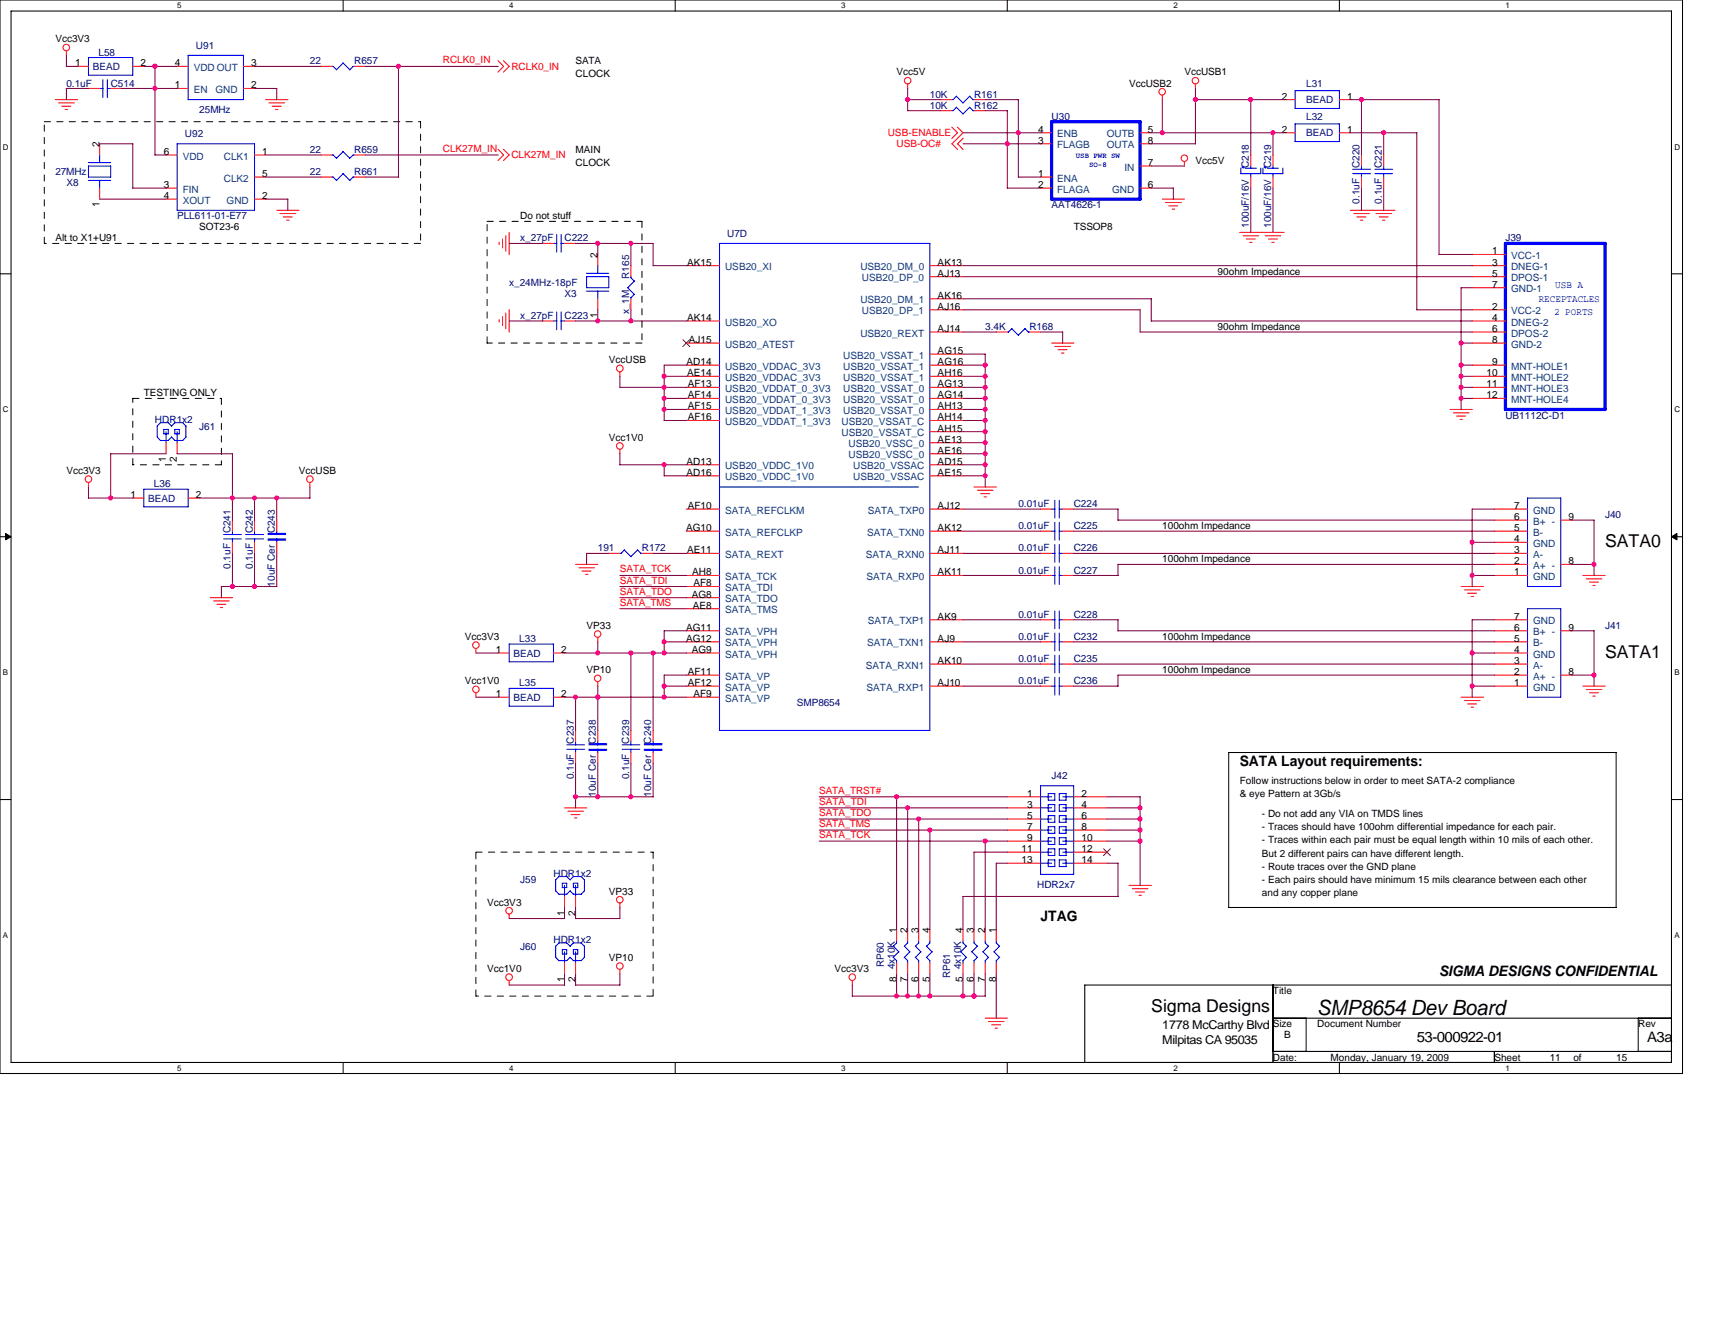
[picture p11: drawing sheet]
<svg xmlns="http://www.w3.org/2000/svg" width="279mm" height="216mm" viewBox="0 0 279 216" stroke-linecap="round" stroke-linejoin="round" font-family="sans-serif">
<path d="M0 0h274.1v174.9h-274.1zM1.8 1.8h270.5v171.3h-270.5z" fill="none" stroke="#000" stroke-width=".17"/>
<g fill="#fff">
<path d="M28.9 .2h.7v1.4h-.7z"/>
<path d="M28.9 173.3h.7v1.5h-.7z"/>
</g>
<path d="M55.9 0v1.8M55.9 173.1v1.8" fill="none" stroke="#000" stroke-width=".17"/>
<g fill="#fff">
<path d="M83 .2h.7v1.4h-.7z"/>
<path d="M83 173.3h.7v1.5h-.7z"/>
</g>
<path d="M110 0v1.8M110 173.1v1.8" fill="none" stroke="#000" stroke-width=".17"/>
<g fill="#fff">
<path d="M137.1 .2h.7v1.4h-.7z"/>
<path d="M137.1 173.3h.7v1.5h-.7z"/>
</g>
<path d="M164.1 0v1.8M164.1 173.1v1.8" fill="none" stroke="#000" stroke-width=".17"/>
<g fill="#fff">
<path d="M191.2 .2h.7v1.4h-.7z"/>
<path d="M191.2 173.3h.7v1.5h-.7z"/>
</g>
<path d="M218.2 0v1.8M218.2 173.1v1.8" fill="none" stroke="#000" stroke-width=".17"/>
<g fill="#fff">
<path d="M245.3 .2h.7v1.4h-.7z"/>
<path d="M245.3 173.3h.7v1.5h-.7z"/>
<path d="M.5 23.2h.9v1.4h-.9z"/>
<path d="M272.8 23.2h.9v1.4h-.9z"/>
<path d="M.5 66h.9v1.5h-.9z"/>
<path d="M272.8 66h.9v1.5h-.9z"/>
</g>
<path d="M0 44.6h1.8M272.3 44.6h1.8" fill="none" stroke="#000" stroke-width=".17"/>
<g fill="#fff">
<path d="M.5 108.9h.8v1.4h-.8z"/>
<path d="M272.8 108.9h.8v1.4h-.8z"/>
</g>
<path d="M0 87.5h1.8M272.3 87.5h1.8" fill="none" stroke="#000" stroke-width=".17"/>
<path d="M.9 86.9l.9 .6-.9 .5zM272.3 87.5l.9-.6v1.1z" fill="#000" stroke="#000" stroke-width=".16"/>
<g fill="#fff">
<path d="M.5 151.7h.8v1.4h-.8z"/>
<path d="M272.8 151.7h.8v1.4h-.8z"/>
</g>
<path d="M0 130.3h1.8M200.2 122.6h63.1v25.3h-63.1zM272.3 130.3h1.8M176.7 160.5h95.6v12.6h-95.6zM207.4 171.3h64.9M207.4 160.5v12.6M207.4 165.9h64.9M212.8 165.9v5.4M243.5 171.3v1.8M266.9 165.9v5.4" fill="none" stroke="#000" stroke-width=".17"/>
<g fill="none" stroke="#000" stroke-width=".16" stroke-dasharray="1 1 1 1 1 1 1 1">
<path d="M7.2 19.8h61.3M68.5 19.8v19.9M7.2 39.7v-19.9M68.5 39.7h-61.3M79.4 36.1h25.2M104.6 36.1v19.8M79.4 55.9v-19.8M104.6 55.9h-25.2M21.6 64.9h14.5M21.6 75.7v-10.8M36.1 64.9v10.8M36.1 75.7h-14.5"/>
<path d="M77.5 138.9h28.9M106.4 138.9v23.4M77.5 162.3v-23.4M106.4 162.3h-28.9"/>
</g>
<g fill="none" stroke="#f00" stroke-width=".17">
<path d="M9 16.2h3.6M9.5 16.8h2.6M10.1 17.3h1.4M10.6 17.8h.4M10.8 8.3v.7M12.6 10.8h1.8M14.4 14.4h1.8M18 14.4h1.8M21.6 10.8h1.8M28.9 10.8h1.7M28.9 14.4h1.7M39.7 10.8h1.8"/>
<path d="M39.7 14.4h1.8M43.3 16.2h3.6M43.8 16.8h2.6M44.3 17.3h1.5M44.9 17.8h.4M52.3 10.8h1.8M57.7 10.8h1.8M81.1 9.9l.9 .9-.9 .9M82 9.9l1 .9-1 .9M147.9 13.7v.7M153.3 16.2h1.8M153.3 18h1.8"/>
<path d="M158.7 16.2h1.8M158.7 18h1.8M189.4 15.5v.8M194.8 13.7v.7M209.2 16.2h1.8M218.2 16.2h1.8M16.2 23.4v1.9M16.2 30.6v1.8M27.1 32.4h1.8M27.1 30.6h1.8M27.1 25.3h1.8M41.5 32.4h1.8"/>
<path d="M41.5 25.3h1.8M41.5 28.9h1.8M45.1 34.3h3.6M45.6 34.8h2.6M46.1 35.3h1.5M46.7 35.9h.4M52.3 25.3h1.8M52.3 28.9h1.8M57.7 25.3h1.8M57.7 28.9h1.8M81.1 24.3l.9 1-.9 .9M81.3 39.5v.4"/>
<path d="M81.9 38.9v1.5M82 24.3l1 1-1 .9M82.4 38.4v2.5M83 37.8v3.7M88.4 39.7h1.8M92 39.7h1.8M155.1 20.7l.9 .9-.9 1M156 20.7l.9 .9-.9 1M156 22.5l-.9 .9 .9 1M156.9 22.5l-.9 .9 .9 1M169.5 30.6h1.8M169.5 28.9h1.8"/>
<path d="M169.5 21.6h1.8M169.5 23.4h1.8M185.7 30.6h1.9M185.7 21.6h1.9M185.7 23.4h1.9M185.7 27.1h1.9M189.4 32.4h3.6M189.9 33h2.5M190.4 33.5h1.5M191 34.1h.4M193 26.3v.8M202 37.9h7.2"/>
<path d="M202.5 38.4h2.6M203 38.9h1.5M203.6 39.5h.4M203.8 25.3v1.8M203.8 28.9v1.7M206.1 38.4h2.6M206.7 38.9h1.4M207.2 39.5h.4M207.4 25.3v1.8M207.4 28.9v1.7M209.2 21.6h1.8M218.2 21.6h1.8"/>
<path d="M220 34.3h7.2M220.6 34.8h2.5M221.1 35.3h1.4M221.6 35.9h.4M221.8 25.3v1.8M221.8 28.9v1.7M224.2 34.8h2.5M224.7 35.3h1.4M225.2 35.9h.4M225.4 25.3v1.8M225.4 28.9v1.7M81.3 52.1v.4"/>
<path d="M81.9 51.6v1.4M82.4 51v2.6M83 50.5v3.6M88.4 52.3h1.8M92 52.3h1.8M97.4 41.5v1.8M97.4 48.7v1.8M102.8 43.3v1.8M102.8 48.7v1.8M111.8 55.9h5.4M111.8 52.3h5.4M111.8 59.5h5.4"/>
<path d="M111.8 43.3h5.4M151.5 59.5h5.4M151.5 43.3h5.4M151.5 45.1h5.4M151.5 50.5h5.4M151.5 54.1h5.4M151.5 48.7h5.4M151.5 57.7h5.4M162.3 54.1h1.8M167.7 54.1h1.8M171.3 55.9h3.6M171.9 56.5h2.5"/>
<path d="M172.4 57h1.4M172.9 57.5h.4M239.8 55.9h5.5M239.8 52.3h5.5M239.8 59.5h5.5M239.8 41.5h5.5M239.8 43.3h5.5M239.8 45.1h5.5M239.8 46.9h5.5M239.8 50.5h5.5M239.8 54.1h5.5M14.4 78.6v.8"/>
<path d="M27.1 72.1v1.8M28.9 72.1v1.8M50.5 78.6v.8M101 60.6v.7M101 73.2v.8M111.8 66.7h5.4M111.8 61.3h5.4M111.8 63.1h5.4M111.8 64.9h5.4M111.8 75.7h5.4M111.8 68.5h5.4M111.8 77.5h5.4"/>
<path d="M151.5 66.7h5.4M151.5 61.3h5.4M151.5 63.1h5.4M151.5 64.9h5.4M151.5 75.7h5.4M151.5 68.5h5.4M151.5 72.1h5.4M151.5 77.5h5.4M151.5 70.3h5.4M151.5 73.9h5.4M158.7 79.4h3.6M159.2 79.9h2.6"/>
<path d="M236.2 66.7h3.7M236.8 67.3h2.5M237.3 67.8h1.5M237.9 68.3h.4M239.8 61.3h5.5M239.8 63.1h5.5M239.8 64.9h5.5M21.6 81.2h1.8M30.6 81.2h1.8M34.3 97.4h3.6M34.8 97.9h2.5M35.3 98.5h1.5"/>
<path d="M35.9 99h.4M37.9 84.8v1.8M37.9 88.4v1.8M41.5 84.8v1.8M41.5 88.4v1.8M45.1 84.8v1.8M45.1 88.4v1.8M93.8 92h3.6M94.3 92.5h2.6M94.8 93h1.5M95.4 93.6h.4M99.2 90.2h1.8"/>
<path d="M104.6 90.2h1.8M111.8 95.6h5.4M111.8 93.8h5.4M111.8 97.4h5.4M111.8 90.2h5.4M111.8 86.6h5.4M111.8 83h5.4M111.8 99.2h5.4M151.5 93.8h5.4M151.5 90.2h5.4M151.5 86.6h5.4M151.5 83h5.4"/>
<path d="M159.8 80.4h1.4M160.3 81h.4M169.5 93.8h1.8M169.5 90.2h1.8M169.5 86.6h1.8M169.5 83h1.8M173.1 93.8h1.8M173.1 90.2h1.8M173.1 86.6h1.8M173.1 83h1.8M238 95.6h3.7M238.6 96.1h2.5"/>
<path d="M239.1 96.7h1.5M239.7 97.2h.4M243.5 93.8h5.4M243.5 92h5.4M243.5 90.2h5.4M243.5 88.4h5.4M243.5 86.6h5.4M243.5 84.8h5.4M243.5 83h5.4M254.3 92h1.8M254.3 84.8h1.8M257.9 93.8h3.6"/>
<path d="M258.4 94.3h2.6M259 94.8h1.4M259.5 95.4h.4M77.5 105.7v.7M77.5 112.9v.7M81.2 113.6h1.8M81.2 106.4h1.8M90.2 113.6h1.8M90.2 106.4h1.8M93.8 119v1.8M97.4 103.9v.7M97.4 111.1v.7"/>
<path d="M97.4 119v1.8M102.8 119v1.8M106.4 119v1.8M111.8 113.6h5.4M111.8 111.8h5.4M111.8 106.4h5.4M111.8 110h5.4M111.8 104.6h5.4M111.8 102.8h5.4M151.5 111.8h5.4M151.5 108.2h5.4M151.5 104.6h5.4"/>
<path d="M151.5 101h5.4M169.5 111.8h1.8M169.5 108.2h1.8M169.5 104.6h1.8M169.5 101h1.8M173.1 111.8h1.8M173.1 108.2h1.8M173.1 104.6h1.8M173.1 101h1.8M238 113.6h3.7M238.6 114.2h2.5M239.1 114.7h1.5"/>
<path d="M239.7 115.2h.4M243.5 111.8h5.4M243.5 106.4h5.4M243.5 110h5.4M243.5 108.2h5.4M243.5 104.6h5.4M243.5 102.8h5.4M243.5 101h5.4M254.3 110h1.8M254.3 102.8h1.8M257.9 111.8h3.6M258.4 112.4h2.6"/>
<path d="M259 112.9h1.4M259.5 113.4h.4M92 131.6h3.6M92.5 132.2h2.6M93 132.7h1.5M93.6 133.3h.4M93.8 122.6v1.8M97.4 122.6v1.8M102.8 122.6v1.8M106.4 122.6v1.8M164.1 131.6h5.4M164.1 129.8h5.4"/>
<path d="M164.1 133.5h5.4M164.1 135.3h5.4M164.1 137.1h5.4M164.1 138.9h5.4M174.9 131.6h5.4M174.9 129.8h5.4M174.9 133.5h5.4M174.9 135.3h5.4M174.9 137.1h5.4M174.9 138.9h5.4M83 148.9v.8M83 159.8v.7"/>
<path d="M92 146.1v1.8M92 156.9v1.8M93.8 146.1v1.8M93.8 156.9v1.8M101 147.2v.7M101 158v.7M138.9 159.8v.7M146.1 151.5v1.8M146.1 156.9v1.8M147.9 151.5v1.8M147.9 156.9v1.8M149.7 151.5v1.8"/>
<path d="M149.7 156.9v1.8M151.5 151.5v1.8M151.5 156.9v1.8M156.9 151.5v1.8M156.9 156.9v1.8M158.7 151.5v1.8M158.7 156.9v1.8M160.5 151.5v1.8M160.5 156.9v1.8M162.3 151.5v1.8M162.3 156.9v1.8M164.1 140.7h5.4"/>
<path d="M174.9 140.7h5.4M183.9 144.3h3.7M184.5 144.8h2.5M185 145.4h1.5M185.6 145.9h.3M160.5 165.9h3.6M161 166.5h2.6M161.6 167h1.4M162.1 167.5h.4"/>
<circle cx="10.8" cy="7.7" r=".54"/>
<circle cx="147.9" cy="13.1" r=".53"/>
<circle cx="189.3" cy="15" r=".53"/>
<circle cx="194.8" cy="13.1" r=".53"/>
<circle cx="193" cy="25.8" r=".53"/>
<circle cx="14.4" cy="78.1" r=".53"/>
<circle cx="50.5" cy="78.1" r=".53"/>
<circle cx="101" cy="60" r=".54"/>
<circle cx="101" cy="72.7" r=".54"/>
<circle cx="77.5" cy="105.1" r=".53"/>
<circle cx="77.5" cy="112.3" r=".53"/>
<circle cx="97.4" cy="103.3" r=".53"/>
<circle cx="97.4" cy="110.5" r=".53"/>
<circle cx="82.9" cy="159.2" r=".54"/>
<circle cx="82.9" cy="148.4" r=".54"/>
<circle cx="101" cy="146.6" r=".54"/>
<circle cx="101" cy="157.4" r=".54"/>
<circle cx="138.8" cy="159.2" r=".53"/>
</g>
<g fill="none" stroke="#00f" stroke-width=".17">
<path d="M14.4 9.4h7.2v2.9h-7.2zM16.2 14.4h.6M16.8 13v2.9M17.5 14.4h.5M17.5 13v2.9M30.6 9h9.1v7.2h-9.1zM54.1 10.8h.2M54.3 10.8l.5 .6M55.9 10.2l1.1 1.2M55.9 10.3l-1.1 1.1M57.5 10.8h.2M57.5 10.8l-.5 .6"/>
<path d="M155.1 18h.2M155.1 16.2h.2M155.8 17.5l1.1 1.1M155.8 15.7l1.1 1.1M155.8 17.5l-.5 .5M155.8 15.7l-.5 .5M158 17.5l.5 .6M158 15.7l.5 .6M158 17.5l-1.1 1.1M158 15.7l-1.1 1.1M158.5 18h.2M158.5 16.2h.2"/>
<path d="M211 14.8h7.2v2.9h-7.2zM14.4 26.5h3.6M14.4 29.4h3.6M14.4 27.1h3.6v1.8h-3.6zM16.2 25.2v1.3M16.2 29.4v1.2M28.9 23.4h12.6v10.9h-12.6zM54.1 28.9h.2M54.1 25.3h.2M54.3 25.2l.5 .6M54.3 28.8l.5 .6M55.9 24.7l1.1 1.1"/>
<path d="M55.9 28.3l1.1 1.1 .5-.5M55.9 24.7l-1.1 1.1M55.9 28.3l-1.1 1.1M57.5 28.9h.2M57.5 25.3h.2M57.5 25.3l-.5 .5M90.2 39.7h.5M90.7 38.2v2.9M91.4 39.7h.6M91.4 38.2v2.9M117.2 39.7h34.3v79.3h-34.3zM202.2 27.4v.9"/>
<path d="M202.3 27.2h.4M202.5 27.1v.3M202.9 27.4h1.8M203.8 27.1v.3M203.8 28.3v.6M205.4 27.4v.9h-3.3M205.8 27.4v.9M205.9 27.2h.4M206.1 27.1v.3M206.5 27.4h1.8M207.4 27.1v.3M207.4 28.3v.6"/>
<path d="M209 27.4v.9h-3.3M211 20.2h7.2v2.9h-7.2zM220.4 27.6h2.9M220.4 28.3h2.9M221.8 27.1v.5M221.8 28.3v.6M224 27.6h2.9M224 28.3h2.9M225.4 27.1v.5M225.4 28.3v.6M90.2 52.3h.5M90.7 50.8v2.9"/>
<path d="M91.4 52.3h.6M91.4 50.8v2.9M95.5 44.5h3.7M95.5 47.4h3.7M95.6 45.1h3.6v1.8h-3.6zM97.4 43.3v1.2M97.4 47.4v1.3M102.2 46.9l1.1 1.1M102.8 45.2l.5 .6M102.8 45.1v.2M103.4 47.9l-.6 .6v.2M103.4 45.8l-1.1 1.1"/>
<path d="M164.8 53.6l1.1 1.1M164.8 53.5l-.5 .6h-.2M167 53.6l.6 .5M167 53.5l-1.1 1.1M167.5 54.1h.2M23.4 79.7h7.2v2.9h-7.2zM25.6 69.4v1.8l.6 .6M26.1 71.8h1.3M26.7 70h.7v.7h-.7zM27.1 70.3v1.9M27.4 68.9l.6 .5M27.4 68.9h-1.3l-.5 .5"/>
<path d="M27.9 71.2l.6 .6M27.9 69.4l.6-.5h1.3l.5 .5M28 71.2l-.6 .6M28.5 70h.7v.7h-.7zM28.9 70.3v1.9M30.3 69.4v1.8M30.3 71.2l-.5 .6h-1.3M117.2 79.4h32.5M36.4 87.1h2.9M36.4 87.8h2.9M37.9 86.6v.5M37.9 87.8v.6"/>
<path d="M40 87.1h2.9M40 87.8h2.9M41.5 86.6v.5M41.5 87.8v.6M43.6 87.1h2.9M43.6 87.8h2.9M43.6 88h2.9M43.6 86.9h2.9M45.1 86.6v.5M45.1 87.8v.6M101 90.2h.2M101.7 89.6l-.5 .6"/>
<path d="M103.9 89.6l.5 .6h.2M103.9 89.6l-1.1 1.1-1.1-1.1M171.3 83h.6M171.3 86.6h.6M171.3 90.2h.6M171.3 93.8h.6M171.9 81.5v2.9M171.9 85.1v2.9M171.9 88.7v2.9M171.9 92.3v2.9M171.9 99.5v2.9M172.6 83h.5"/>
<path d="M172.6 86.6h.5M172.6 90.2h.5M172.6 93.8h.5M172.6 81.5v2.9M172.6 85.1v2.9M172.6 88.7v2.9M172.6 92.3v2.9M172.6 99.5v2.9M248.9 81.2h5.4v14.4h-5.4zM248.9 99.2h5.4v14.4h-5.4zM83 112.2h7.2v2.9h-7.2zM83 104.9h7.2v2.9h-7.2z"/>
<path d="M171.3 104.6h.6M171.3 111.8h.6M171.3 101h.6M171.3 108.2h.6M171.9 103.1v3M171.9 106.8v2.9M171.9 110.4v2.9M172.6 104.6h.5M172.6 111.8h.5M172.6 101h.5M172.6 108.2h.5M172.6 103.1v3"/>
<path d="M172.6 106.8v2.9M172.6 110.4v2.9M92.3 121.4h2.9M92.3 122.1h2.9M93.8 120.8v.6M93.8 122.1v.5M95.9 121.4h2.9M95.9 122.1h2.9M95.9 122.3h2.9M95.9 121.2h2.9M97.4 120.8v.6M97.4 122.1v.5"/>
<path d="M101.3 121.4h2.9M101.3 122.1h2.9M102.8 120.8v.6M102.8 122.1v.5M104.9 121.4h3M104.9 122.1h3M104.9 122.3h3M104.9 121.2h3M106.4 120.8v.6M106.4 122.1v.5M169.5 129.8h1.8M169.5 131.6h1.8"/>
<path d="M169.5 133.5h1.8M169.5 135.3h1.8M169.5 137.1h1.8M169.5 138.9h1.8M169.5 128h5.4v14.5h-5.4zM170.8 129.3h1.1v1.1h-1.1zM170.8 131.1h1.1v1.1h-1.1zM170.8 132.9h1.1v1.1h-1.1zM170.8 134.7h1.1v1.1h-1.1zM170.8 136.5h1.1v1.1h-1.1zM170.8 138.3h1.1v1.1h-1.1zM172.6 129.3h1.1v1.1h-1.1z"/>
<path d="M172.6 131.1h1.1v1.1h-1.1zM172.6 132.9h1.1v1.1h-1.1zM172.6 134.7h1.1v1.1h-1.1zM172.6 136.5h1.1v1.1h-1.1zM172.6 138.3h1.1v1.1h-1.1zM173.1 129.8h1.8M173.1 131.6h1.8M173.1 133.5h1.8M173.1 135.3h1.8M173.1 137.1h1.8M173.1 138.9h1.8M90.5 143.3v1.9l.6 .5h1.2l.6-.6"/>
<path d="M91.1 142.8h1.2l.6 .6M91.1 142.8l-.6 .6M91.6 143.9h.7v.7h-.7zM91.6 154.7h.7v.7h-.7zM92 144.3v1.8M92 155.1v1.8M92.9 145.2l.5 .5M92.9 156l.5 .5M92.9 154.2l-.5-.6h-1.3l-.6 .6v1.8l.6 .5M92.9 156l-.6 .5h-1.2M93.4 143.9h.7v.7h-.7zM93.4 154.7h.7v.7h-.7z"/>
<path d="M93.4 142.8h1.3l.5 .6M93.4 153.6h1.3l.5 .6M93.4 142.8l-.5 .6M93.4 153.6l-.5 .6M93.8 144.3v1.8M93.8 155.1v1.8M95.2 143.3v1.8l-.5 .6h-1.3M95.2 154.2v1.8l-.5 .5h-1.3M145.5 156l.6 .5v.4M145.5 154.2l1 .9M146.1 153.3v.4M146.1 153.6l-.6 .6"/>
<path d="M146.4 155.1l-.9 .9M147.3 156l.6 .5v.4M147.3 154.2l1 .9M147.9 153.6l-.6 .6M147.9 153.3v.4M148.2 155.1l-.9 .9M149.1 156l.6 .5v.4M149.1 154.2l1 .9-1 .9M149.7 153.3v.4M149.7 153.6l-.6 .6M150.9 156l.6 .5v.4M150.9 154.2l1 .9"/>
<path d="M151.5 153.3v.4M151.5 153.6l-.6 .6M151.8 155.1l-.9 .9M156.9 153.3v.4M156.9 153.6l.6 .6M157.4 154.2l-.9 .9 1 .9M157.5 156l-.6 .5v.4M158.7 153.3v.4M158.7 153.6l.6 .6M159.2 154.2l-.9 .9 1 .9M159.3 156l-.6 .5v.4M160.5 153.6l.6 .6"/>
<path d="M160.5 153.3v.4M161 154.2l-.9 .9 1 .9M161.1 156l-.6 .5v.4M162.3 153.3v.4M162.3 153.6l.6 .6M162.8 154.2l-.9 .9 1 .9M162.9 156l-.6 .5v.4M169.5 140.7h1.8M170.8 140.1h1.1v1.1h-1.1zM172.6 140.1h1.1v1.1h-1.1zM173.1 140.7h1.8"/>
</g>
<path d="M171.3 19.8h14.4v12.6h-14.4zM245.3 39.7h16.2v27h-16.2z" fill="none" stroke="#00f" stroke-width=".53"/>
<path d="M111.3 55.4l1.1 1.1M112.4 55.4l-1.2 1.1M179.8 138.3l1.1 1.1M180.9 138.3l-1.1 1.1" fill="none" stroke="#804000" stroke-width=".16"/>
<g fill="none" stroke="#800040" stroke-width=".17">
<path d="M10.8 14.4h3.6M10.8 9v1.8h1.8M10.8 14.4v1.9M19.8 14.4h9.1M23.4 10.8h5.5M25.3 10.8v14.5M41.5 14.4h3.6v1.9M41.5 10.8h10.8M59.5 10.8h21.7M64.9 10.8v18.1M147.9 16.2h5.4M147.9 14.4v3.7l5.4-.1"/>
<path d="M160.5 16.2h5.4M160.5 18h3.6M164.1 18v12.7l5.4-.1M165.9 16.2v12.7M189.4 16.2v5.5M194.8 14.4v9.1M194.8 16.2h14.4M203.8 16.2v9.1M220 16.2h14.5M221.8 16.2v9.1M234.4 16.2v25.3M16.2 23.4h5.5"/>
<path d="M16.2 32.4h10.9M21.6 23.4v7.2h5.5M25.3 25.3h1.8M43.3 28.9h9M43.3 32.4h3.6M43.3 25.3h9M46.9 32.4v1.9M59.5 28.9h5.4M59.5 25.3h21.7M83 39.7h5.4M93.8 39.7h12.6v3.6h5.4M97.4 39.7v1.8"/>
<path d="M102.8 39.7v3.6M156.9 21.6h12.6M156.9 23.4h12.6M165.9 28.9h3.6M187.6 21.6h21.6M187.6 27.1h5.4M187.6 30.6h3.6M187.6 23.4h7.2M191.2 30.6v1.9M203.8 30.6v7.3M207.4 21.6v3.7M207.4 30.6v7.3"/>
<path d="M220 21.6h10.8v28.9h9.1M221.8 30.6v3.7M225.4 21.6v3.7M225.4 30.6v3.7M83 52.3h5.4M93.8 52.3h18M97.4 50.5v1.8M102.8 50.5v1.8M111.8 59.5h-3.6v9M156.9 54.1h5.4M156.9 59.5h3.6M156.9 50.5h28.9"/>
<path d="M156.9 57.7h3.6v21.7M156.9 43.3h83M156.9 48.7h30.7M156.9 45.1h83M169.5 54.1h3.6v1.8M185.7 54.1h54.2M185.7 50.5v3.6M187.6 52.3h52.3M187.6 48.7v3.6M234.4 41.5h5.5M238 59.5h1.9M238 55.9h1.9"/>
<path d="M239.9 46.9h-1.9v19.8M14.4 79.4v1.8h7.3M27.1 73.9h-9.1v7.3M28.9 73.9h9v10.9M50.5 79.4v1.8M101 61.3v1.8h10.8M101 73.9v1.9M101 75.7h10.8M108.2 64.9h3.6M108.2 75.7v1.9l3.6-.1M108.2 61.3h3.6M108.2 66.7h3.6"/>
<path d="M108.2 68.5h3.6M156.9 64.9h3.6M156.9 63.1h3.6M156.9 61.3h3.6M156.9 66.7h3.6M156.9 70.3h3.6M156.9 68.5h3.6M156.9 72.1h3.6M156.9 73.9h3.6M156.9 77.5h3.6M156.9 75.7h3.6M238 64.9h1.9"/>
<path d="M238 63.1h1.9M238 61.3h1.9M32.4 81.2h18.1M37.9 90.2v5.4M41.5 81.2v3.6M41.5 90.2v5.4M45.1 81.2v3.6M45.1 90.2v5.4M45.1 95.6h-9v1.8M99.2 90.2h-3.6v1.8M101 93.8h10.8M101 99.2h10.8"/>
<path d="M101 97.4h10.8M101 95.6h10.8M106.4 90.2h5.4M156.9 83h12.6M156.9 93.8h12.6M156.9 90.2h12.6M156.9 86.6h12.6M174.9 83h7.3M174.9 93.8h7.3M174.9 90.2h68.6M174.9 86.6h68.6M182.1 83v1.8h61.4"/>
<path d="M239.8 93.8h3.7M239.8 88.4h3.7M243.5 92h-61.4v1.8M243.5 83h-3.7v12.6M256.1 92h3.6M256.1 84.8h3.6M259.7 84.8v9M77.5 106.4h3.7M77.5 113.6h3.7M92 106.4h19.8M92 113.6h19.8M93.8 113.6v5.4"/>
<path d="M97.4 104.6v1.8M97.4 111.8v7.2M102.8 106.4v12.6M106.4 106.4v12.6M108.2 111.8h3.6M108.2 104.6h3.6M111.8 102.8h-3.6v3.6M111.8 110h-3.6v3.6M156.9 101h12.6M156.9 111.8h12.6M156.9 108.2h12.6M156.9 104.6h12.6"/>
<path d="M174.9 101h7.3M174.9 111.8h7.3M174.9 108.2h68.6M174.9 104.6h68.6M182.1 101v1.8h61.4M239.8 111.8h3.7M239.8 106.4h3.7M243.5 110h-61.4v1.8M243.5 101h-3.7v12.6M256.1 102.8h3.6M256.1 110h3.6M259.7 102.8v9"/>
<path d="M93.8 124.4v7.3M97.4 124.4v5.5M102.8 124.4v5.5M106.4 124.4v5.4h-12.6M133.5 137.1h30.6M133.5 133.5h30.6M133.5 129.8h30.6M133.5 131.6h30.6M133.5 135.3h30.6M146.1 129.8v21.7M147.9 131.6v19.9M149.7 133.5v18"/>
<path d="M151.5 135.3v16.2M160.5 137.1v14.4M164.1 138.9h-5.4v12.6M180.3 137.1h5.5M180.3 133.5h5.5M180.3 129.8h5.5M180.3 131.6h5.5M180.3 135.3h5.5M185.7 129.8v14.5M83 149.7h9M92 147.9v1.8M92 158.7v1.8"/>
<path d="M93.8 147.9v1.8h7.2M93.8 158.7v1.8h7.2M101 147.9v1.8M101 158.7v1.8M146.1 158.7v3.6M147.9 158.7v3.6M149.7 158.7v3.6M151.5 158.7v3.6M156.9 158.7v3.6M158.7 158.7v3.6M160.5 158.7v3.6M162.3 158.7v7.2"/>
<path d="M164.1 140.7h-1.8v10.8M180.3 140.7h1.9M182.1 140.7v5.4M182.2 146.1h-25.3v5.4M83 160.5h9M138.9 162.3h21.6M138.9 160.5v1.8"/>
</g>
<g fill="#f0f" stroke="#f0f" stroke-width=".17">
<circle cx="239.8" cy="111.8" r=".35"/>
<circle cx="160.5" cy="59.5" r=".35"/>
<circle cx="160.5" cy="61.3" r=".35"/>
<circle cx="165.9" cy="21.6" r=".35"/>
<circle cx="147.9" cy="16.2" r=".35"/>
<circle cx="207.4" cy="21.6" r=".35"/>
<circle cx="164.1" cy="23.4" r=".35"/>
<circle cx="225.4" cy="21.6" r=".35"/>
<circle cx="189.3" cy="21.6" r=".35"/>
<circle cx="221.8" cy="16.2" r=".35"/>
<circle cx="194.7" cy="16.2" r=".35"/>
<circle cx="203.8" cy="16.2" r=".35"/>
<circle cx="160.5" cy="137" r=".35"/>
<circle cx="149.7" cy="133.4" r=".35"/>
<circle cx="156.9" cy="162.3" r=".35"/>
<circle cx="158.7" cy="162.3" r=".35"/>
<circle cx="185.7" cy="133.4" r=".35"/>
<circle cx="185.7" cy="135.2" r=".35"/>
<circle cx="151.5" cy="162.3" r=".35"/>
<circle cx="185.7" cy="137" r=".35"/>
<circle cx="147.9" cy="162.3" r=".35"/>
<circle cx="147.9" cy="131.6" r=".35"/>
<circle cx="151.5" cy="135.2" r=".35"/>
<circle cx="146.1" cy="162.3" r=".35"/>
<circle cx="146.1" cy="129.8" r=".35"/>
<circle cx="149.7" cy="162.3" r=".35"/>
<circle cx="238" cy="63.1" r=".35"/>
<circle cx="239.8" cy="88.4" r=".35"/>
<circle cx="97.4" cy="52.3" r=".35"/>
<circle cx="102.8" cy="52.3" r=".35"/>
<circle cx="108.2" cy="64.9" r=".35"/>
<circle cx="160.5" cy="70.3" r=".35"/>
<circle cx="238" cy="55.9" r=".35"/>
<circle cx="238" cy="64.9" r=".35"/>
<circle cx="185.7" cy="131.6" r=".35"/>
<circle cx="238" cy="61.3" r=".35"/>
<circle cx="108.2" cy="63.1" r=".35"/>
<circle cx="259.7" cy="92" r=".35"/>
<circle cx="239.8" cy="93.8" r=".35"/>
<circle cx="239.8" cy="106.4" r=".35"/>
<circle cx="97.4" cy="39.7" r=".35"/>
<circle cx="102.8" cy="39.7" r=".35"/>
<circle cx="259.7" cy="110" r=".35"/>
<circle cx="160.5" cy="72.1" r=".35"/>
<circle cx="160.5" cy="63.1" r=".35"/>
<circle cx="160.5" cy="68.5" r=".35"/>
<circle cx="108.2" cy="61.3" r=".35"/>
<circle cx="160.5" cy="64.9" r=".35"/>
<circle cx="160.5" cy="66.7" r=".35"/>
<circle cx="238" cy="59.5" r=".35"/>
<circle cx="160.5" cy="77.5" r=".35"/>
<circle cx="160.5" cy="75.7" r=".35"/>
<circle cx="160.5" cy="73.9" r=".35"/>
<circle cx="102.8" cy="106.4" r=".35"/>
<circle cx="97.4" cy="113.6" r=".35"/>
<circle cx="102.8" cy="129.8" r=".35"/>
<circle cx="108.2" cy="104.6" r=".35"/>
<circle cx="93.8" cy="129.8" r=".35"/>
<circle cx="97.4" cy="129.8" r=".35"/>
<circle cx="93.8" cy="113.6" r=".35"/>
<circle cx="108.2" cy="111.8" r=".35"/>
<circle cx="106.4" cy="106.4" r=".35"/>
<circle cx="108.2" cy="106.4" r=".35"/>
<circle cx="97.4" cy="106.4" r=".35"/>
<circle cx="108.2" cy="113.6" r=".35"/>
<circle cx="108.2" cy="75.7" r=".35"/>
<circle cx="108.2" cy="66.7" r=".35"/>
<circle cx="41.5" cy="81.1" r=".35"/>
<circle cx="45.1" cy="81.1" r=".35"/>
<circle cx="18" cy="81.1" r=".35"/>
<circle cx="37.9" cy="95.6" r=".35"/>
<circle cx="41.5" cy="95.6" r=".35"/>
<circle cx="37.9" cy="81.1" r=".35"/>
<circle cx="25.2" cy="10.8" r=".35"/>
<circle cx="64.9" cy="10.8" r=".35"/>
<circle cx="25.2" cy="14.4" r=".35"/>
</g>
<text font-size="3.4" x="214.6" y="165.4">SMP8654 Dev Board</text>
<g font-size="2.9">
<text x="261.5" y="89.1">SATA0</text>
<text x="261.5" y="107.2">SATA1</text>
<text x="187.6" y="164.9">Sigma Designs</text>
</g>
<g font-size="2.3">
<text x="202" y="124.8">SATA Layout requirements:</text>
<text x="169.5" y="150.1">JTAG</text>
<text x="234.4" y="159">SIGMA DESIGNS CONFIDENTIAL</text>
<text x="230.8" y="169.8">53-000922-01</text>
<text x="268.3" y="169.8">A3a</text>
</g>
<g font-size="2">
<text x="189.4" y="167.7">1778 McCarthy Blvd</text>
<text x="189.4" y="170.2">Milpitas CA 95035</text>
</g>
<g font-size="1.6">
<text x="9" y="6.9">Vcc3V3</text>
<text x="12.2" y="10.8">1</text>
<text x="22.9" y="10.8">2</text>
<text x="28.5" y="10.8">4</text>
<text x="40.9" y="10.8">3</text>
<text x="93.8" y="10.5">SATA</text>
<text x="28.5" y="14.4">1</text>
<text x="40.9" y="14.4">2</text>
<text x="93.8" y="12.6">CLOCK</text>
<text x="146.1" y="12.3">Vcc5V</text>
<text x="183.9" y="14.1">VccUSB2</text>
<text x="193" y="12.3">VccUSB1</text>
<text x="208.8" y="16.2">2</text>
<text x="219.5" y="16.2">1</text>
<text x="16.2" y="24" transform="rotate(-90 16.2 24)">2</text>
<text x="169.1" y="23.4">3</text>
<text x="169.1" y="21.6">4</text>
<text x="187" y="21.6">5</text>
<text x="187" y="23.4">8</text>
<text x="208.8" y="21.6">2</text>
<text x="219.5" y="21.6">1</text>
<text x="26.7" y="25.2">6</text>
<text x="42.7" y="25.2">1</text>
<text x="42.7" y="28.8">5</text>
<text x="93.8" y="24.9">MAIN</text>
<text x="93.8" y="27.1">CLOCK</text>
<text x="169.1" y="28.8">1</text>
<text x="187" y="27">7</text>
<text x="194.8" y="26.7">Vcc5V</text>
<text x="16.2" y="33.8" transform="rotate(-90 16.2 33.8)">1</text>
<text x="26.7" y="30.6">3</text>
<text x="26.7" y="32.4">4</text>
<text x="42.7" y="32.4">2</text>
<text x="84.8" y="35.8">Do not stuff</text>
<text x="169.1" y="30.6">2</text>
<text x="187" y="30.6">6</text>
<text x="9" y="39.3">Alt to X1+U91</text>
<text x="32.4" y="37.5">SOT23-6</text>
<text x="174.9" y="37.5">TSSOP8</text>
<text x="243.1" y="41.4">1</text>
<text x="97.4" y="42" transform="rotate(-90 97.4 42)">2</text>
<text x="112" y="43.3">AK15</text>
<text x="152.8" y="43.3">AK13</text>
<text x="152.8" y="45.1">AJ13</text>
<text x="198.4" y="44.8">90ohm Impedance</text>
<text x="243.1" y="43.3">3</text>
<text x="243.1" y="45.1">5</text>
<text x="243.1" y="46.9">7</text>
<text x="97.4" y="51.8" transform="rotate(-90 97.4 51.8)">1</text>
<text x="112" y="52.3">AK14</text>
<text x="152.8" y="48.7">AK16</text>
<text x="152.8" y="50.5">AJ16</text>
<text x="198.4" y="53.8">90ohm Impedance</text>
<text x="243.1" y="50.5">2</text>
<text x="243.1" y="52.3">4</text>
<text x="99.2" y="59.2">VccUSB</text>
<text x="111.9" y="59.5">AD14</text>
<text x="112.2" y="55.9">AJ15</text>
<text x="152.8" y="54.1">AJ14</text>
<text x="152.8" y="57.7">AG15</text>
<text x="152.8" y="59.5">AG16</text>
<text x="243.1" y="59.5">9</text>
<text x="243.1" y="54.1">6</text>
<text x="243.1" y="55.9">8</text>
<text x="23.4" y="64.6">TESTING ONLY</text>
<text x="112" y="61.3">AE14</text>
<text x="112.1" y="63.1">AF13</text>
<text x="112.1" y="64.9">AF14</text>
<text x="152.8" y="61.3">AH16</text>
<text x="152.8" y="63.1">AG13</text>
<text x="152.8" y="64.9">AG14</text>
<text x="242.2" y="61.3">10</text>
<text x="242.2" y="63.1">11</text>
<text x="242.2" y="64.9">12</text>
<text x="99.2" y="71.8">Vcc1V0</text>
<text x="112.1" y="66.7">AF15</text>
<text x="112.1" y="68.5">AF16</text>
<text x="152.8" y="66.7">AH13</text>
<text x="152.8" y="68.5">AH14</text>
<text x="152.8" y="70.3">AH15</text>
<text x="10.8" y="77.2">Vcc3V3</text>
<text x="27" y="75.3" transform="rotate(-90 27 75.3)">1</text>
<text x="28.8" y="75.3" transform="rotate(-90 28.8 75.3)">2</text>
<text x="48.7" y="77.2">VccUSB</text>
<text x="111.9" y="75.7">AD13</text>
<text x="111.9" y="77.5">AD16</text>
<text x="152.8" y="75.7">AD15</text>
<text x="152.8" y="72.1">AE13</text>
<text x="152.8" y="77.5">AE15</text>
<text x="152.8" y="73.9">AE16</text>
<text x="21.3" y="81.1">1</text>
<text x="31.9" y="81.1">2</text>
<text x="112.1" y="82.9">AF10</text>
<text x="152.8" y="82.9">AJ12</text>
<text x="246.7" y="82.9">7</text>
<text x="111.8" y="86.5">AG10</text>
<text x="152.8" y="86.5">AK12</text>
<text x="189.4" y="86.2">100ohm Impedance</text>
<text x="246.7" y="88.3">4</text>
<text x="246.7" y="86.5">5</text>
<text x="246.7" y="84.7">6</text>
<text x="255.5" y="84.7">9</text>
<text x="112" y="90.1">AE11</text>
<text x="112.8" y="93.7">AH8</text>
<text x="113" y="95.5">AF8</text>
<text x="152.8" y="90.1">AJ11</text>
<text x="152.8" y="93.7">AK11</text>
<text x="189.4" y="91.7">100ohm Impedance</text>
<text x="246.7" y="93.7">1</text>
<text x="246.7" y="91.9">2</text>
<text x="246.7" y="90.1">3</text>
<text x="255.5" y="91.9">8</text>
<text x="112.7" y="97.4">AG8</text>
<text x="112.9" y="99.2">AE8</text>
<text x="152.8" y="101">AK9</text>
<text x="246.7" y="101">7</text>
<text x="75.7" y="104.3">Vcc3V3</text>
<text x="80.8" y="106.4">1</text>
<text x="91.4" y="106.4">2</text>
<text x="95.6" y="102.5">VP33</text>
<text x="111.8" y="102.8">AG11</text>
<text x="111.8" y="104.6">AG12</text>
<text x="112.7" y="106.4">AG9</text>
<text x="152.8" y="104.6">AJ9</text>
<text x="189.4" y="104.3">100ohm Impedance</text>
<text x="246.7" y="106.4">4</text>
<text x="246.7" y="104.6">5</text>
<text x="246.7" y="102.8">6</text>
<text x="255.5" y="102.8">9</text>
<text x="75.7" y="111.5">Vcc1V0</text>
<text x="80.8" y="113.6">1</text>
<text x="91.4" y="113.6">2</text>
<text x="95.6" y="109.7">VP10</text>
<text x="112.1" y="110">AF11</text>
<text x="112.1" y="111.8">AF12</text>
<text x="113" y="113.6">AF9</text>
<text x="152.8" y="108.2">AK10</text>
<text x="152.8" y="111.8">AJ10</text>
<text x="189.4" y="109.7">100ohm Impedance</text>
<text x="246.7" y="111.8">1</text>
<text x="246.7" y="110">2</text>
<text x="246.7" y="108.2">3</text>
<text x="255.5" y="110">8</text>
<text x="167.3" y="129.8">1</text>
<text x="167.3" y="131.6">3</text>
<text x="176.2" y="129.8">2</text>
<text x="176.2" y="131.6">4</text>
<text x="202" y="127.7">Follow instructions below in order to meet SATA-2 compliance</text>
<text x="202" y="129.8">&amp; eye Pattern at 3Gb/s</text>
<text x="167.3" y="133.4">5</text>
<text x="167.3" y="135.2">7</text>
<text x="167.3" y="137">9</text>
<text x="176.2" y="133.4">6</text>
<text x="176.2" y="135.2">8</text>
<text x="176.2" y="137">10</text>
<text x="205.6" y="133.1">- Do not add any VIA on TMDS lines</text>
<text x="205.6" y="135.3">- Traces should have 100ohm differential impedance for each pair.</text>
<text x="205.6" y="137.4">- Traces within each pair must be equal length within 10 mils of each other.</text>
<text x="166.4" y="138.8">11</text>
<text x="166.4" y="140.6">13</text>
<text x="176.2" y="138.8">12</text>
<text x="176.2" y="140.6">14</text>
<text x="205.6" y="139.6">But 2 different pairs can have different length.</text>
<text x="205.6" y="141.8">- Route traces over the GND plane</text>
<text x="205.6" y="143.9">- Each pairs should have minimum 15 mils clearance between each other</text>
<text x="79.4" y="147.6">Vcc3V3</text>
<text x="91.9" y="149.2" transform="rotate(-90 91.9 149.2)">1</text>
<text x="93.7" y="149.2" transform="rotate(-90 93.7 149.2)">2</text>
<text x="99.2" y="145.8">VP33</text>
<text x="205.6" y="146.1">and any copper plane</text>
<text x="146" y="152" transform="rotate(-90 146 152)">1</text>
<text x="147.8" y="152" transform="rotate(-90 147.8 152)">2</text>
<text x="149.6" y="152" transform="rotate(-90 149.6 152)">3</text>
<text x="151.5" y="152" transform="rotate(-90 151.5 152)">4</text>
<text x="156.9" y="152" transform="rotate(-90 156.9 152)">4</text>
<text x="158.7" y="152" transform="rotate(-90 158.7 152)">3</text>
<text x="160.5" y="152" transform="rotate(-90 160.5 152)">2</text>
<text x="162.3" y="152" transform="rotate(-90 162.3 152)">1</text>
<text x="79.4" y="158.4">Vcc1V0</text>
<text x="91.9" y="160" transform="rotate(-90 91.9 160)">1</text>
<text x="93.7" y="160" transform="rotate(-90 93.7 160)">2</text>
<text x="99.2" y="156.6">VP10</text>
<text x="136" y="158.4">Vcc3V3</text>
<text x="146" y="160" transform="rotate(-90 146 160)">8</text>
<text x="147.8" y="160" transform="rotate(-90 147.8 160)">7</text>
<text x="149.6" y="160" transform="rotate(-90 149.6 160)">6</text>
<text x="151.5" y="160" transform="rotate(-90 151.5 160)">5</text>
<text x="156.9" y="160" transform="rotate(-90 156.9 160)">5</text>
<text x="158.7" y="160" transform="rotate(-90 158.7 160)">6</text>
<text x="160.5" y="160" transform="rotate(-90 160.5 160)">7</text>
<text x="162.3" y="160" transform="rotate(-90 162.3 160)">8</text>
<text x="207.4" y="162">Title</text>
<text x="207.4" y="167.4">Size</text>
<text x="214.6" y="167.4">Document Number</text>
<text x="266.9" y="167.4">Rev</text>
<text x="207.4" y="172.8">Date:</text>
<text x="209.2" y="169.2">B</text>
<text x="216.8" y="172.8">Monday, January 19, 2009</text>
<text x="243.5" y="172.8">Sheet</text>
<text x="252.5" y="172.8">11</text>
<text x="256.3" y="172.8">of</text>
<text x="263.3" y="172.8">15</text>
</g>
<g font-size="1.6" fill="#000080">
<text x="15.1" y="11.4">BEAD</text>
<text x="16" y="9.1">L58</text>
<text x="31.9" y="8">U91</text>
<text x="50.5" y="10.5">22</text>
<text x="57.7" y="10.5">R657</text>
<text x="10.8" y="14.1">0.1uF</text>
<text x="18" y="14.1">C514</text>
<text x="151.5" y="17.7">10K</text>
<text x="151.5" y="15.9">10K</text>
<text x="158.7" y="17.7">R162</text>
<text x="158.7" y="15.9">R161</text>
<text x="212.8" y="14.1">L31</text>
<text x="212.8" y="16.8">BEAD</text>
<text x="30.1" y="22.4">U92</text>
<text x="32.4" y="18.4">25MHz</text>
<text x="171.3" y="19.5">U30</text>
<text x="212.8" y="19.5">L32</text>
<text x="212.8" y="22.2">BEAD</text>
<text x="9" y="28.5">27MHz</text>
<text x="50.5" y="24.9">22</text>
<text x="50.5" y="28.5">22</text>
<text x="57.7" y="24.9">R659</text>
<text x="57.7" y="28.5">R661</text>
<text x="203.5" y="27.4" transform="rotate(-90 203.5 27.4)">C218</text>
<text x="207.1" y="27.4" transform="rotate(-90 207.1 27.4)">C219</text>
<text x="221.5" y="27.4" transform="rotate(-90 221.5 27.4)">C220</text>
<text x="225.1" y="27.4" transform="rotate(-90 225.1 27.4)">C221</text>
<text x="10.8" y="30.3">X8</text>
<text x="28.9" y="35.8">PLL611-01-E77</text>
<text x="171.3" y="33.9">AAT4626-1</text>
<text x="221.5" y="33.2" transform="rotate(-90 221.5 33.2)">0.1uF</text>
<text x="225.1" y="33.2" transform="rotate(-90 225.1 33.2)">0.1uF</text>
<text x="84.8" y="39.3">x_27pF</text>
<text x="92" y="39.3">C222</text>
<text x="118.5" y="38.6">U7D</text>
<text x="203.5" y="37.1" transform="rotate(-90 203.5 37.1)">100uF/16V</text>
<text x="207.1" y="37.1" transform="rotate(-90 207.1 37.1)">100uF/16V</text>
<text x="245.3" y="39.3">J39</text>
<text x="83" y="46.6">x_24MHz-18pF</text>
<text x="102.5" y="45.4" transform="rotate(-90 102.5 45.4)">R165</text>
<text x="84.8" y="52">x_27pF</text>
<text x="92" y="48.4">X3</text>
<text x="92" y="52">C223</text>
<text x="102.5" y="51.2" transform="rotate(-90 102.5 51.2)">x_1M</text>
<text x="160.5" y="53.8">3.4K</text>
<text x="167.7" y="53.8">R168</text>
<text x="25.3" y="68.9">HDR1x2</text>
<text x="32.4" y="70">J61</text>
<text x="245.3" y="68.2">UB1112C-D1</text>
<text x="24.2" y="81.7">BEAD</text>
<text x="25.1" y="79.4">L36</text>
<text x="165.9" y="82.6">0.01uF</text>
<text x="174.9" y="82.6">C224</text>
<text x="37.6" y="86.9" transform="rotate(-90 37.6 86.9)">C241</text>
<text x="41.2" y="86.9" transform="rotate(-90 41.2 86.9)">C242</text>
<text x="44.8" y="86.9" transform="rotate(-90 44.8 86.9)">C243</text>
<text x="97.4" y="89.9">191</text>
<text x="104.6" y="89.9">R172</text>
<text x="165.9" y="86.2">0.01uF</text>
<text x="165.9" y="89.9">0.01uF</text>
<text x="174.9" y="86.2">C225</text>
<text x="174.9" y="89.9">C226</text>
<text x="261.5" y="84.4">J40</text>
<text x="37.6" y="92.7" transform="rotate(-90 37.6 92.7)">0.1uF</text>
<text x="41.2" y="92.7" transform="rotate(-90 41.2 92.7)">0.1uF</text>
<text x="44.8" y="95.6" transform="rotate(-90 44.8 95.6)">10uF Cer</text>
<text x="165.9" y="93.5">0.01uF</text>
<text x="174.9" y="93.5">C227</text>
<text x="165.9" y="100.7">0.01uF</text>
<text x="174.9" y="100.7">C228</text>
<text x="83.7" y="107">BEAD</text>
<text x="84.6" y="104.6">L33</text>
<text x="165.9" y="104.3">0.01uF</text>
<text x="165.9" y="107.9">0.01uF</text>
<text x="174.9" y="104.3">C232</text>
<text x="174.9" y="107.9">C235</text>
<text x="261.5" y="102.5">J41</text>
<text x="84.6" y="111.8">L35</text>
<text x="165.9" y="111.5">0.01uF</text>
<text x="174.9" y="111.5">C236</text>
<text x="83.7" y="114.2">BEAD</text>
<text x="129.8" y="115.1">SMP8654</text>
<text x="93.5" y="121.2" transform="rotate(-90 93.5 121.2)">C237</text>
<text x="97.1" y="121.2" transform="rotate(-90 97.1 121.2)">C238</text>
<text x="102.5" y="121.2" transform="rotate(-90 102.5 121.2)">C239</text>
<text x="106.1" y="121.2" transform="rotate(-90 106.1 121.2)">C240</text>
<text x="93.5" y="127" transform="rotate(-90 93.5 127)">0.1uF</text>
<text x="97.1" y="129.8" transform="rotate(-90 97.1 129.8)">10uF Cer</text>
<text x="102.5" y="127" transform="rotate(-90 102.5 127)">0.1uF</text>
<text x="106.1" y="129.8" transform="rotate(-90 106.1 129.8)">10uF Cer</text>
<text x="171.3" y="127">J42</text>
<text x="84.8" y="144">J59</text>
<text x="90.2" y="142.9">HDR1x2</text>
<text x="169" y="144.7">HDR2x7</text>
<text x="84.8" y="154.8">J60</text>
<text x="90.2" y="153.7">HDR1x2</text>
<text x="144" y="157.6" transform="rotate(-90 144 157.6)">RP60</text>
<text x="145.8" y="158" transform="rotate(-90 145.8 158)">4x10K</text>
<text x="154.8" y="159.4" transform="rotate(-90 154.8 159.4)">RP61</text>
<text x="156.6" y="158" transform="rotate(-90 156.6 158)">4x10K</text>
</g>
<g font-size="1.6" fill="#004080">
<text x="31.6" y="11.6">VDD OUT</text>
<text x="31.6" y="15.2">EN</text>
<text x="35.1" y="15.2">GND</text>
<text x="172.2" y="22.4">ENB</text>
<text x="180.3" y="22.4">OUTB</text>
<text x="29.8" y="26">VDD</text>
<text x="36.5" y="26">CLK1</text>
<text x="36.5" y="29.6">CLK2</text>
<text x="172.2" y="24.2">FLAGB</text>
<text x="172.2" y="29.6">ENA</text>
<text x="180.3" y="24.2">OUTA</text>
<text x="183.2" y="27.8">IN</text>
<text x="29.8" y="31.4">FIN</text>
<text x="29.8" y="33.2">XOUT</text>
<text x="36.9" y="33.2">GND</text>
<text x="172.2" y="31.4">FLAGA</text>
<text x="181.2" y="31.4">GND</text>
<text x="118.1" y="44">USB20_XI</text>
<text x="140.2" y="44">USB20_DM_0</text>
<text x="140.4" y="45.8">USB20_DP_0</text>
<text x="246.2" y="42.2">VCC-1</text>
<text x="246.2" y="44">DNEG-1</text>
<text x="246.2" y="45.8">DPOS-1</text>
<text x="246.2" y="47.6">GND-1</text>
<text x="118.1" y="53">USB20_XO</text>
<text x="140.2" y="49.4">USB20_DM_1</text>
<text x="140.4" y="51.2">USB20_DP_1</text>
<text x="246.2" y="51.2">VCC-2</text>
<text x="246.2" y="53">DNEG-2</text>
<text x="118.1" y="56.6">USB20_ATEST</text>
<text x="137.4" y="58.4">USB20_VSSAT_1</text>
<text x="140.2" y="54.8">USB20_REXT</text>
<text x="246.2" y="54.8">DPOS-2</text>
<text x="246.2" y="56.6">GND-2</text>
<text x="118.1" y="62.1">USB20_VDDAC_3V3</text>
<text x="118.1" y="63.9">USB20_VDDAT_0_3V3</text>
<text x="118.1" y="65.7">USB20_VDDAT_0_3V3</text>
<text x="118.1" y="60.2">USB20_VDDAC_3V3</text>
<text x="137.4" y="60.2">USB20_VSSAT_1</text>
<text x="137.4" y="62.1">USB20_VSSAT_1</text>
<text x="137.4" y="63.9">USB20_VSSAT_0</text>
<text x="137.4" y="65.7">USB20_VSSAT_0</text>
<text x="246.2" y="60.2">MNT-HOLE1</text>
<text x="246.2" y="62.1">MNT-HOLE2</text>
<text x="246.2" y="63.9">MNT-HOLE3</text>
<text x="246.2" y="65.7">MNT-HOLE4</text>
<text x="118.1" y="67.5">USB20_VDDAT_1_3V3</text>
<text x="118.1" y="69.3">USB20_VDDAT_1_3V3</text>
<text x="137.1" y="69.3">USB20_VSSAT_C</text>
<text x="137.1" y="71.1">USB20_VSSAT_C</text>
<text x="137.4" y="67.5">USB20_VSSAT_0</text>
<text x="118.1" y="76.5">USB20_VDDC_1V0</text>
<text x="138.3" y="72.9">USB20_VSSC_0</text>
<text x="138.3" y="74.7">USB20_VSSC_0</text>
<text x="139" y="76.5">USB20_VSSAC</text>
<text x="118.1" y="78.3">USB20_VDDC_1V0</text>
<text x="118.1" y="83.7">SATA_REFCLKM</text>
<text x="139" y="78.3">USB20_VSSAC</text>
<text x="141.4" y="83.7">SATA_TXP0</text>
<text x="249.8" y="83.7">GND</text>
<text x="118.1" y="87.3">SATA_REFCLKP</text>
<text x="141.3" y="87.3">SATA_TXN0</text>
<text x="249.8" y="89.1">GND</text>
<text x="249.8" y="87.3">B-</text>
<text x="249.8" y="85.5">B+ -</text>
<text x="118.1" y="90.9">SATA_REXT</text>
<text x="118.1" y="94.5">SATA_TCK</text>
<text x="141.1" y="90.9">SATA_RXN0</text>
<text x="141.2" y="94.5">SATA_RXP0</text>
<text x="249.8" y="94.5">GND</text>
<text x="249.8" y="92.7">A+ -</text>
<text x="249.8" y="90.9">A-</text>
<text x="118.1" y="96.3">SATA_TDI</text>
<text x="118.1" y="98.1">SATA_TDO</text>
<text x="118.1" y="99.9">SATA_TMS</text>
<text x="141.4" y="101.7">SATA_TXP1</text>
<text x="249.8" y="101.7">GND</text>
<text x="118.1" y="103.5">SATA_VPH</text>
<text x="118.1" y="105.3">SATA_VPH</text>
<text x="118.1" y="107.1">SATA_VPH</text>
<text x="141.3" y="105.3">SATA_TXN1</text>
<text x="249.8" y="107.1">GND</text>
<text x="249.8" y="105.3">B-</text>
<text x="249.8" y="103.5">B+ -</text>
<text x="118.1" y="110.7">SATA_VP</text>
<text x="118.1" y="112.5">SATA_VP</text>
<text x="141.1" y="108.9">SATA_RXN1</text>
<text x="141.2" y="112.5">SATA_RXP1</text>
<text x="249.8" y="112.5">GND</text>
<text x="249.8" y="110.7">A+ -</text>
<text x="249.8" y="108.9">A-</text>
<text x="118.1" y="114.3">SATA_VP</text>
</g>
<g font-size="1.6" fill="#f00">
<text x="72.1" y="10.3">RCLK0_IN</text>
<text x="83.3" y="11.4">RCLK0_IN</text>
<text x="144.6" y="22.2">USB-ENABLE</text>
<text x="72.1" y="24.7">CLK27M_IN</text>
<text x="83.3" y="25.8">CLK27M_IN</text>
<text x="146.1" y="24">USB-OC#</text>
<text x="101" y="93.3">SATA_TCK</text>
<text x="101" y="95.1">SATA_TDI</text>
<text x="101" y="98.7">SATA_TMS</text>
<text x="101" y="96.9">SATA_TDO</text>
<text x="133.5" y="131.1">SATA_TDI</text>
<text x="133.5" y="129.3">SATA_TRST#</text>
<text x="133.5" y="136.5">SATA_TCK</text>
<text x="133.5" y="132.9">SATA_TDO</text>
<text x="133.5" y="134.7">SATA_TMS</text>
</g>
<g font-size="1.6" fill="#00f">
<text x="253.4" y="46.9">USB A</text>
<text x="250.7" y="49.2">RECEPTACLES</text>
<text x="253.2" y="51.4">2 PORTS</text>
</g>
<g font-size="1.3">
<text x="28.9" y="1.4">5</text>
<text x="83" y="1.4">4</text>
<text x="137.1" y="1.4">3</text>
<text x="191.2" y="1.4">2</text>
<text x="245.3" y="1.4">1</text>
<text x=".5" y="24.4">D</text>
<text x="272.8" y="24.4">D</text>
<text x=".5" y="67.2">C</text>
<text x="272.8" y="67.2">C</text>
<text x=".5" y="110">B</text>
<text x="272.8" y="110">B</text>
<text x=".5" y="152.8">A</text>
<text x="272.8" y="152.8">A</text>
<text x="28.9" y="174.5">5</text>
<text x="83" y="174.5">4</text>
<text x="137.1" y="174.5">3</text>
<text x="191.2" y="174.5">2</text>
<text x="245.3" y="174.5">1</text>
</g>
<g font-size="1.3" fill="#00f">
<text x="175.3" y="25.7">USB PWR SW</text>
<text x="177.4" y="27.2">SO-8</text>
</g>
</svg>
